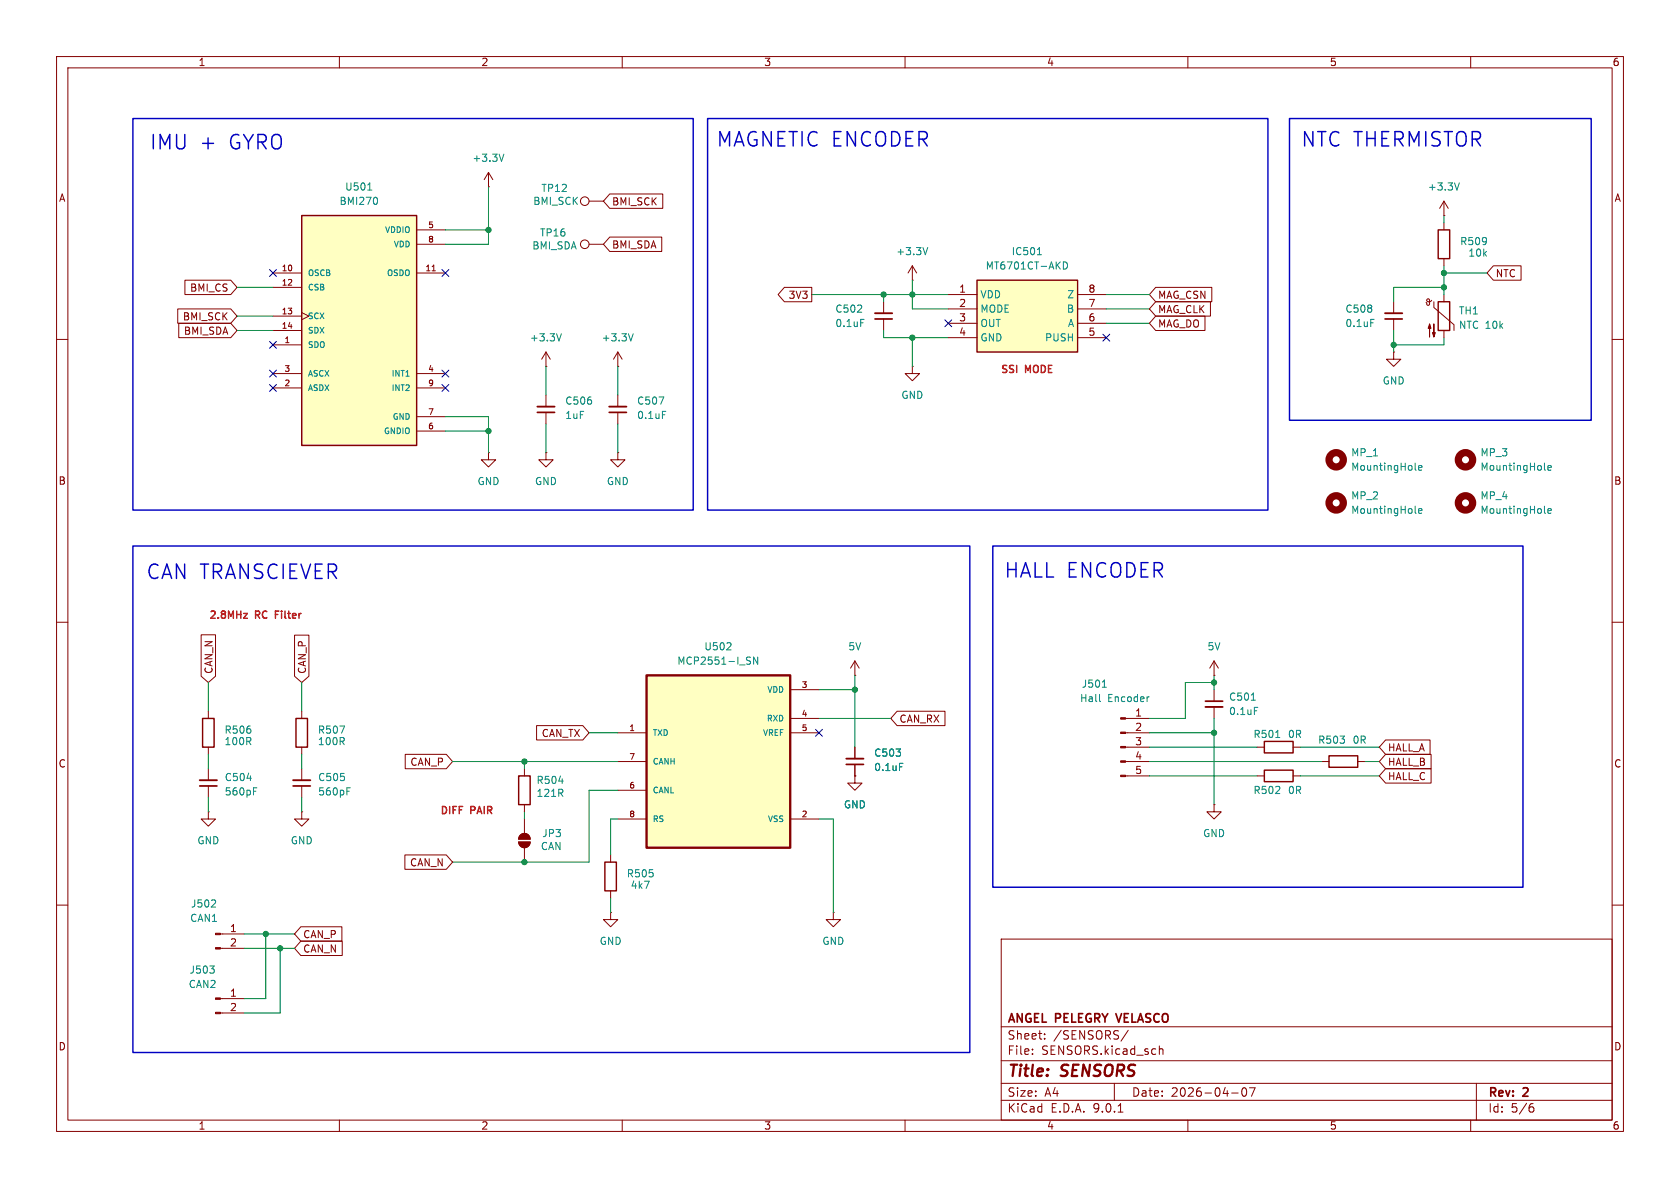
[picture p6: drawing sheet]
<svg xmlns="http://www.w3.org/2000/svg" width="297mm" height="210mm" viewBox="0 0 297 210" stroke-linecap="round" stroke-linejoin="round" font-family="sans-serif">
<path d="M0 0h297v210h-297z" fill="#fff" stroke="#fff" stroke-width=".18"/>
<g fill="none" stroke="#840000" stroke-width=".18">
<path d="M10 10h277v190h-277zM12 12h273v186h-273zM60 10v2M110 10v2M160 10v2M210 10v2M260 10v2M255.3 39.4v1.2M246.4 53.3v2.1M246.4 56.4v2M255.3 45.7v1.3M10 60h2"/>
<path d="M285 60h2M10 110h2M285 110h2M36.8 143.5v1.3h1.3l-1.3 1.3-1.2-1.3h1.2M36.8 143.5h.1M53.3 143.5v1.3h1.3l-1.3 1.3-1.2-1.3h1.2M53.3 143.5h.1M10 160h2M39 176.5h4.2M39 179.1h4.2M177 166h108v32h-108zM285 160h2"/>
<path d="M60 198v2M110 198v2M160 198v2M177 194.5h108M177 191.5h108M177 187.5h108M177 181.5h108M182.5 186.3v.1M182.5 185.5v.1M184.7 183.6v.1M184.7 182.8v.1M197 191.5v3"/>
<path d="M197.7 196.6h.8M199.5 182.1l-1.3 2M205 184.9v1.5M205 185.5l.2-.1 .3 .1 .1 .9M210 198v2M217.7 193.2h1.2M219.7 192.4l.2-.1a.81 .81 0 0 1 .6 .6 .81 .81 0 0 1-.3 .8l-.2 .1a.81 .81 0 0 1-.3-1.4zM220.9 192.3h1l-.7 1.5M260 198v2M261 191.5v6.5M270.6 195.7h.4l.2 .3-.1 .5-.5 .1M271 195.1l-.4 .1"/>
</g>
<path d="M244.9 56.4h3M197.3 179.2l.5 1.5" fill="none" stroke="#840000" stroke-width=".3"/>
<path d="M254.3 40.6h2v5.1h-2z" fill="none" stroke="#840000" stroke-width=".25"/>
<path d="M244.9 55.4h3" fill="none" stroke="#840000" stroke-width=".33"/>
<path d="M242.3 56.5h.6M37.1 170.8h.8l-.5 .4M37.7 171.3l.2 .2-.2 .5" fill="none" stroke="#008484" stroke-width=".18"/>
<g fill="#840000" stroke="#840000" stroke-width=".18">
<path d="M38.1 176.4h.9v.3h-.9z"/>
<path d="M38.1 178.9h.9v.3h-.9z"/>
</g>
<path d="M114.3 119.4h25.4v30.5h-25.4z" fill="#ffffc2"/>
<path d="M114.3 119.4h25.4v30.5h-25.4z" fill="none" stroke="#840000" stroke-width=".41"/>
<g fill="none" stroke="#840000" stroke-width=".18">
<path d="M156.2 53.3v2.1M156.2 56.4v2M109.2 64.8h.1M109.2 62.2l-.7 1.3M109.2 62.2l.8 1.3M109.2 62.2v2.6M86.4 80v1.3h1.2l-1.2 1.3-1.3-1.3h1.3M86.4 80h.1M96.5 80v1.3h1.3l-1.3 1.3-1.3-1.3h1.3M96.5 80h.1M109.2 80v1.3h1.3l-1.3 1.3-1.3-1.3h1.3M109.2 80h.1"/>
<path d="M92.7 135.9v1.3M109.2 129.5h5.1M109.2 134.6h5.1M109.2 139.7h5.1M139.7 129.5h5.1M139.7 121.9h5.1M139.7 127h5.1M151.1 132.1v2M151.1 135.1v2.1M222.2 137.2h1.3M228.6 137.2h1.3M91.7 148.8h2a1.02 1.02 0 0 1-1 1.1 1.02 1.02 0 0 1-1-1.1z"/>
<path d="M92 147.6a1.02 1.02 0 0 1 1.1-.2 1.02 1.02 0 0 1 .6 .9h-2zM92.7 142.2v1.3M92.7 144.8v2.5M92.7 149.9v2.5M107.9 151.1v1.3M107.9 157.5v1.3M109.2 144.8h5.1M139.7 144.8h5.1M107.9 161.3v1.3h1.3l-1.3 1.2-1.2-1.2h1.2M107.9 161.3h.1"/>
</g>
<path d="M111.9 59l-.4 1.3M152.2 56.5h.6M250.2 90.6l.2 .1M250.8 90.3l.6-.1-.1-.2-.3-.1-.2 .2v.6h.5M128.5 114.9h.7M129.2 113.7v.5M132.4 116.8l.3 .3-.3 .3M132.5 116.1l.2 .1M134 116.1v1.3l-.8-1.3v1.3M98.8 138.1h.8M159 134.9h.6" fill="none" stroke="#008484" stroke-width=".18"/>
<path d="M91.7 137.2h2v5h-2zM223.5 136.1h5.1v2.1h-5.1zM106.9 152.4h2.1v5.1h-2.1z" fill="none" stroke="#840000" stroke-width=".25"/>
<circle cx="236.2" cy="88.9" r="1.27" fill="none" stroke="#840000" stroke-width="1.3"/>
<path d="M154.7 56.4h3M149.6 135.1h3.1" fill="none" stroke="#840000" stroke-width=".3"/>
<path d="M154.7 55.4h3M149.6 134.1h3.1" fill="none" stroke="#840000" stroke-width=".33"/>
<g fill="#840000" stroke="#840000" stroke-width=".18">
<path d="M91.7 148.8h2a1.02 1.02 0 0 1-1 1.1 1.02 1.02 0 0 1-1-1.1z"/>
<path d="M92 147.6a1.02 1.02 0 0 1 1.1-.2 1.02 1.02 0 0 1 .6 .9h-2z"/>
</g>
<path d="M172.7 49.5h17.8v12.7h-17.8z" fill="#ffffc2"/>
<path d="M172.7 49.5h17.8v12.7h-17.8zM223.5 131.1h5.1v2h-5.1zM234.9 133.6h5.1v2h-5.1z" fill="none" stroke="#840000" stroke-width=".25"/>
<g fill="none" stroke="#840000" stroke-width=".18">
<path d="M255.3 38.1h.1M255.3 35.6l-.8 1.2M255.3 35.6l.7 1.2M255.3 35.6v2.5M161.3 49.5h.1M161.3 47l-.8 1.3M161.3 47l.8 1.3M161.3 47v2.5M167.6 52.1h5.1M167.6 54.6h5.1M167.6 57.2h5.1M167.6 59.7h5.1"/>
<path d="M190.5 52.1h5.1M190.5 54.6h5.1M190.5 57.2h5.1M190.5 59.7h5.1M96.5 64.8h.1M96.5 62.2v2.6M96.5 69.9v2M96.5 72.9v2M96.5 62.2l-.7 1.3M96.5 62.2l.8 1.3M109.2 69.9v2M109.2 72.9v2"/>
<path d="M161.3 64.8v1.2h1.3l-1.3 1.3-1.3-1.3h1.3M161.3 64.8h.1M151.1 119.4h.1M151.1 116.8l-.7 1.3M151.1 116.8l.8 1.3M151.1 116.8v2.6M214.6 119.4h.1M214.6 116.8v2.6M214.6 116.8l-.7 1.3M214.6 116.8l.8 1.3M151.1 137.2v1.2h1.3l-1.3 1.3-1.2-1.3h1.2M151.1 137.2h.1"/>
<path d="M214.6 121.9v2.1M214.6 125v2M222.2 132.1h1.3M228.6 132.1h1.3M233.7 134.6h1.2M240 134.6h1.3M214.6 142.2v1.3h1.3l-1.3 1.3-1.2-1.3h1.2M214.6 142.2h.1M147.3 161.3v1.3h1.3l-1.3 1.2-1.3-1.2h1.3M147.3 161.3h.1"/>
</g>
<g fill="none" stroke="#008484" stroke-width=".18">
<path d="M258 32.3l-.4 1.3M99.2 59l-.4 1.3M164 43.8l-.4 1.2M183.4 45h.7M183.6 43.9l.2-.1v1.2M188 46.3a.64 .64 0 0 1 .7 .6 .64 .64 0 0 1-.7 .7zM116.5 70.2h.9l-.6 1.2M117.1 72.7h.6M273 90.6l.2 .1M273.6 90.3l.6-.1v-.2l-.4-.1-.2 .2 .1 .6h.5M221.2 123.8h.7M221.8 125h.6"/>
<path d="M225.5 130.4h.8"/>
</g>
<path d="M95 72.9h3M107.7 72.9h3M213.1 124h3.1" fill="none" stroke="#840000" stroke-width=".3"/>
<path d="M95 71.9h3M107.7 71.9h3M213.1 125h3.1" fill="none" stroke="#840000" stroke-width=".33"/>
<circle cx="259.1" cy="88.9" r="1.27" fill="none" stroke="#840000" stroke-width="1.3"/>
<path d="M53.3 38.1h20.4v40.6h-20.4z" fill="#ffffc2"/>
<path d="M53.3 38.1h20.4v40.6h-20.4zM254.3 53.3h2v5.1h-2zM35.8 127h2v5.1h-2zM52.3 127h2.1v5.1h-2.1z" fill="none" stroke="#840000" stroke-width=".25"/>
<g fill="none" stroke="#840000" stroke-width=".18">
<path d="M86.4 33h.1M86.4 30.5l-.8 1.3M86.4 30.5l.7 1.3M86.4 30.5v2.5M104.1 35.6h2.6M107.8 34.3h9.4v2.5h-9.4l-1.1-1.2zM31.4 54.6h9.4l1.1 1.3-1.1 1.3h-9.4zM31.6 57.1h9.2l1.1 1.3-1.1 1.3h-9.2zM32.7 49.5h8.1l1.1 1.3-1.1 1.3h-8.1zM48.3 48.3h5M48.3 50.8h5M48.3 55.9h5"/>
<path d="M48.3 58.4h5M53.3 55.2l1.3 .7-1.3 .6M73.7 48.3h5M73.7 40.6h5M73.7 43.2h5M76.4 47.9h.6M104.1 43.2h2.6M107.8 41.9h9.2v2.6h-9.2l-1.1-1.3zM138.7 50.8h4.8v2.5h-4.8l-1.1-1.2zM204.3 53.3h9.7v2.6h-9.7l-1.1-1.3zM204.3 55.9h8.7v2.5h-8.7l-1.1-1.2zM204.3 50.8h9.9v2.5h-9.9l-1.1-1.2z"/>
<path d="M253.1 53.1l-.2 .2-.4 .1-.2-.2v-.3l.2-.1 .2 .2v.8l-.1 .2-.3-.1-.2-.4M253.5 53.3v1.1l3.5 3v1M255.3 52.1v1.2M255.3 58.4v1.3M264 47h4.9v2.5h-4.9l-1.1-1.2zM48.3 61h5M48.3 66h5M48.3 68.6h5M73.7 66h5M73.7 68.6h5M73.7 73.7h5M73.7 76.2h5"/>
<path d="M246.4 62.2v1.3h1.2l-1.2 1.3-1.3-1.3h1.3M246.4 62.2h.1M35.6 112.2h2.5v7.3l-1.3 1.2-1.2-1.2zM52.1 112.3h2.5v7.2l-1.3 1.2-1.2-1.2zM36.8 125.7v1.3M36.8 132.1v1.3M36.8 135.9v2M36.8 138.9v2.1M53.3 125.7v1.3M53.3 132.1v1.3M53.3 135.9v2M53.3 138.9v2.1"/>
<path d="M71.6 133.3h7.3l1.1 1.3-1.1 1.3h-7.3zM94.9 128.3h8.1l1.1 1.2-1.1 1.3h-8.1zM151.1 137.2h.1M151.1 132.1v2M151.1 135.1v2.1M158.6 125.7h8.5v2.6h-8.5l-1.1-1.3zM199 127h4.2M199 129.5h4.2M199 132.1h4.2M199 134.6h4.2M199 137.2h4.2M245 130.8h7.8v2.6h-7.8l-1.2-1.3z"/>
<path d="M245 133.3h8v2.6h-8l-1.2-1.3zM245 135.9h8v2.5h-8l-1.2-1.2zM71.6 151.1h7.3l1.1 1.3-1.1 1.3h-7.3zM39 165.1h4.2M39 167.6h4.2M53.2 166.4h7.3v2.5h-7.3l-1.1-1.3zM53.2 163.8h7.2v2.6h-7.2l-1.1-1.3z"/>
<circle cx="103.4" cy="35.6" r=".76"/>
<circle cx="103.4" cy="43.2" r=".76"/>
</g>
<g fill="none" stroke="#008484" stroke-width=".18">
<path d="M65 33.6h.7M66.6 34.9l.1 .5-.1 .7M89.1 27.2l-.4 1.3M250.2 82.9l.2 .2M250.8 82.7l.6-.1-.1-.3h-.3l-.2 .2v.6h.5M273 82.9l.2 .2M273.6 82.7l.6-.1v-.3h-.4l-.2 .2 .1 .6h.5M43.7 137.6h.8M44.8 139.9h.4M44.8 139.3h.6M60.1 128.3h.8l-.5 1.3M61.3 139.9h.4"/>
<path d="M61.3 139.3h.6M159 134.9h.6M194.4 122.8v1l.2 .2M194.9 121.5h.7M203.2 123.2h-.3M38 159.1l.1 .2v.3l-.8 .7h.8"/>
</g>
<path d="M35.3 138.9h3.1M51.8 138.9h3.1" fill="none" stroke="#840000" stroke-width=".3"/>
<path d="M35.3 137.9h3.1M51.8 137.9h3.1" fill="none" stroke="#840000" stroke-width=".33"/>
<g fill="#840000" stroke="#840000" stroke-width=".18">
<path d="M38.1 165h.9v.2h-.9z"/>
<path d="M38.1 167.5h.9v.3h-.9z"/>
<path d="M252.7 57.3l.3 .7h-.5l.2-.7v2.3z"/>
<path d="M253.5 57.3v2.3l-.3-.8h.5l-.2 .8z"/>
<path d="M198.1 126.9h.9v.2h-.9z"/>
<path d="M198.1 129.4h.9v.3h-.9z"/>
<path d="M198.1 132h.9v.2h-.9z"/>
<path d="M198.1 134.5h.9v.2h-.9z"/>
<path d="M198.1 137h.9v.3h-.9z"/>
</g>
<g fill="none" stroke="#840000" stroke-width="1.3">
<circle cx="236.2" cy="81.3" r="1.27"/>
<circle cx="259.1" cy="81.3" r="1.27"/>
</g>
<g fill="none" stroke="#008400" stroke-width=".18">
<path d="M86.4 33v10.2h-7.7M255.3 38.1v1.3M41.9 50.8h6.4M41.9 55.9h6.4M41.9 58.4h6.4M78.7 40.6h7.7M143.5 52.1h24.1M156.2 58.4v1.3h11.4M156.2 52.1v1.2M161.3 49.5v5.1h6.3M161.3 59.7v5.1M195.6 52.1h7.6"/>
<path d="M195.6 54.6h7.6M195.6 57.2h7.6M246.4 58.4v3.8M255.3 47v5.1M255.3 59.7v1.3h-8.9M255.3 50.8h-8.9v2.5M255.3 48.3h7.6M78.7 73.7h7.7v6.3M78.7 76.2h7.7M96.5 64.8v5.1M96.5 74.9v5.1M109.2 64.8v5.1"/>
<path d="M109.2 74.9v5.1M151.1 119.4v12.7M214.6 119.4v2.5M36.8 120.7v5M36.8 133.4v2.5M53.3 120.7v5M53.3 133.4v2.5M80 134.6h29.2M92.7 134.6v1.3M104.1 129.5h5.1M109.2 139.7h-5.1v12.7h-24.1M144.8 121.9h6.3"/>
<path d="M144.8 127h12.7M203.2 129.5h11.4M203.2 134.6h30.5M203.2 132.1h19M203.2 137.2h19M214.6 127v15.2M214.6 120.7h-5.1v6.3h-6.3M229.9 132.1h13.9M229.9 137.2h13.9M241.3 134.6h2.5M36.8 141v2.5M53.3 141v2.5"/>
<path d="M92.7 143.5v1.3M107.9 158.8v2.5M109.2 144.8h-1.3v6.3M144.8 144.8h2.5v16.5M43.2 165.1h8.9M43.2 167.6h8.9M47 165.1v11.4h-3.8M49.5 167.6v11.5h-6.3"/>
</g>
<g fill="none" stroke="#000084" stroke-width=".18">
<path d="M47.7 47.7l1.2 1.2M48.9 47.7l-1.2 1.2M78.1 47.7l1.2 1.2M79.3 47.7l-1.2 1.2M167 56.5l1.2 1.3M168.2 56.5l-1.2 1.3M195 59.1l1.2 1.2M196.2 59.1l-1.2 1.2M47.7 60.4l1.2 1.2M47.7 68l1.2 1.2M47.7 65.4l1.2 1.2M48.9 60.4l-1.2 1.2"/>
<path d="M48.9 68l-1.2 1.2M48.9 65.4l-1.2 1.2M78.1 65.4l1.2 1.2M78.1 68l1.2 1.2M79.3 65.4l-1.2 1.2M79.3 68l-1.2 1.2M144.2 128.9l1.2 1.2M145.4 128.9l-1.2 1.2"/>
</g>
<path d="M43.1 108.4h.6l-.6 .9h.6" fill="none" stroke="#ff0500" stroke-width=".25"/>
<path d="M23.5 21h99.1v69.2h-99.1zM125.1 21h99.1v69.2h-99.1zM228 21h53.3v53.3h-53.3zM23.5 96.5h147.9v89.6h-147.9zM175.5 96.5h93.7v60.3h-93.7z" fill="none" stroke="#0000c2" stroke-width=".25"/>
<g fill="#008400" stroke="#008400" stroke-width=".18">
<circle cx="156.2" cy="52.1" r=".46"/>
<circle cx="161.3" cy="52.1" r=".46"/>
<circle cx="161.3" cy="59.7" r=".46"/>
<circle cx="86.4" cy="40.6" r=".46"/>
<circle cx="86.4" cy="76.2" r=".46"/>
<circle cx="255.3" cy="50.8" r=".46"/>
<circle cx="255.3" cy="48.3" r=".46"/>
<circle cx="246.4" cy="61" r=".46"/>
<circle cx="49.5" cy="167.6" r=".46"/>
<circle cx="47" cy="165.1" r=".46"/>
<circle cx="92.7" cy="152.4" r=".46"/>
<circle cx="92.7" cy="134.6" r=".46"/>
<circle cx="151.1" cy="121.9" r=".46"/>
<circle cx="214.6" cy="120.7" r=".46"/>
<circle cx="214.6" cy="129.5" r=".46"/>
</g>
<g font-size="3.5" fill="#0000c2">
<text x="26.4" y="26.8">IMU</text>
<text x="35.3" y="26.8">+</text>
<text x="40.7" y="26.8">GYRO</text>
<text x="126.5" y="26.3">MAGNETIC ENCODER</text>
<text x="229.9" y="26.3">NTC THERMISTOR</text>
<text x="25.7" y="102.7">CAN TRANSCIEVER</text>
<text x="177.4" y="102.5">HALL ENCODER</text>
</g>
<g font-size="2.8" fill="#840000">
<text x="178" y="190.9">Title:</text>
<text x="187.7" y="190.9">SENSORS</text>
</g>
<g font-size="2.1" fill="#840000">
<text x="178" y="184">Sheet:</text>
<text x="178" y="181.2">ANGEL PELEGRY</text>
<text x="186.2" y="184">/SENSORS/</text>
<text x="198.1" y="181.2">VELASCO</text>
<text x="178" y="186.7">File:</text>
<text x="184.1" y="186.7">SENSORS.kicad_sch</text>
<text x="178" y="196.9">KiCad</text>
<text x="178" y="194.1">Size:</text>
<text x="184.7" y="194.1">A4</text>
<text x="185.7" y="196.9">E.D.A.</text>
<text x="193.3" y="196.9">9.0.1</text>
<text x="200" y="194.1">Date:</text>
<text x="207" y="194.1">2026-04-07</text>
<text x="263" y="194.3">Rev:</text>
<text x="263" y="196.9">Id:</text>
<text x="267.1" y="196.9">5/6</text>
<text x="269.4" y="194.3">2</text>
</g>
<g font-size="1.8" fill="#840000">
<text x="35" y="11.9">1</text>
<text x="85" y="11.9">2</text>
<text x="135" y="11.9">3</text>
<text x="185" y="11.9">4</text>
<text x="235" y="11.9">5</text>
<text x="285" y="11.9">6</text>
<text x="10.3" y="35.9">A</text>
<text x="285.3" y="35.9">A</text>
<text x="108.1" y="36.5">BMI_SCK</text>
<text x="108.1" y="44.1">BMI_SDA</text>
<text x="33.5" y="51.8">BMI_CS</text>
<text x="139.3" y="53">3V3</text>
<text x="169.5" y="51.8">1</text>
<text x="192.3" y="51.8">8</text>
<text x="204.6" y="53">MAG_CSN</text>
<text x="264.3" y="49.2">NTC</text>
<text x="32.2" y="56.8">BMI_SCK</text>
<text x="32.4" y="59.4">BMI_SDA</text>
<text x="169.5" y="54.4">2</text>
<text x="169.5" y="56.9">3</text>
<text x="169.5" y="59.4">4</text>
<text x="192.3" y="54.4">7</text>
<text x="192.3" y="56.9">6</text>
<text x="192.3" y="59.4">5</text>
<text x="204.6" y="55.6">MAG_CLK</text>
<text x="204.6" y="58.1">MAG_DO</text>
<text x="10.3" y="85.9">B</text>
<text x="285.3" y="85.9">B</text>
<text x="37.8" y="119.2" transform="rotate(-90 37.8 119.2)">CAN_N</text>
<text x="54.3" y="119.2" transform="rotate(-90 54.3 119.2)">CAN_P</text>
<text x="95.7" y="130.5">CAN_TX</text>
<text x="158.9" y="128">CAN_RX</text>
<text x="200.6" y="126.7">1</text>
<text x="200.6" y="129.3">2</text>
<text x="200.6" y="131.8">3</text>
<text x="10.3" y="135.9">C</text>
<text x="72.4" y="135.6">CAN_P</text>
<text x="200.6" y="134.4">4</text>
<text x="200.6" y="136.9">5</text>
<text x="245.3" y="133">HALL_A</text>
<text x="245.3" y="135.6">HALL_B</text>
<text x="285.3" y="135.9">C</text>
<text x="245.3" y="138.1">HALL_C</text>
<text x="72.4" y="153.4">CAN_N</text>
<text x="40.6" y="164.8">1</text>
<text x="40.6" y="167.4">2</text>
<text x="53.5" y="166.1">CAN_P</text>
<text x="53.5" y="168.6">CAN_N</text>
<text x="40.6" y="176.3">1</text>
<text x="40.6" y="178.8">2</text>
<text x="10.3" y="185.9">D</text>
<text x="285.3" y="185.9">D</text>
<text x="35" y="199.9">1</text>
<text x="85" y="199.9">2</text>
<text x="135" y="199.9">3</text>
<text x="185" y="199.9">4</text>
<text x="235" y="199.9">5</text>
<text x="285" y="199.9">6</text>
</g>
<g font-size="1.8" fill="#008484">
<text x="83.4" y="28.8">+3.3V</text>
<text x="60.9" y="33.9">U501</text>
<text x="95.6" y="34.1">TP12</text>
<text x="252.3" y="33.9">+3.3V</text>
<text x="59.9" y="36.4">BMI270</text>
<text x="94.2" y="36.4">BMI_SCK</text>
<text x="94" y="44.3">BMI_SDA</text>
<text x="95.4" y="42">TP16</text>
<text x="158.3" y="45.3">+3.3V</text>
<text x="174.2" y="47.9">MT6701CT-AKD</text>
<text x="178.8" y="45.3">IC501</text>
<text x="258" y="43.5">R509</text>
<text x="259.5" y="45.6">10k</text>
<text x="173.2" y="52.9">VDD</text>
<text x="188.6" y="52.9">Z</text>
<text x="147.6" y="55.5">C502</text>
<text x="147.6" y="58">0.1uF</text>
<text x="173.2" y="55.5">MODE</text>
<text x="173.2" y="58">OUT</text>
<text x="188.5" y="55.5">B</text>
<text x="188.7" y="58">A</text>
<text x="237.8" y="55.5">C508</text>
<text x="237.8" y="58">0.1uF</text>
<text x="257.8" y="55.8">TH1</text>
<text x="257.8" y="58.3">NTC 10k</text>
<text x="93.6" y="60.6">+3.3V</text>
<text x="106.3" y="60.6">+3.3V</text>
<text x="173.2" y="60.6">GND</text>
<text x="184.6" y="60.6">PUSH</text>
<text x="99.8" y="71.7">C506</text>
<text x="112.5" y="71.7">C507</text>
<text x="159.3" y="70.7">GND</text>
<text x="244.3" y="68.2">GND</text>
<text x="99.8" y="74.3">1uF</text>
<text x="112.5" y="74.3">0.1uF</text>
<text x="238.8" y="80.9">MP_1</text>
<text x="238.8" y="83.4">MountingHole</text>
<text x="261.6" y="80.9">MP_3</text>
<text x="261.6" y="83.4">MountingHole</text>
<text x="84.3" y="86">GND</text>
<text x="94.5" y="86">GND</text>
<text x="107.2" y="86">GND</text>
<text x="238.8" y="88.5">MP_2</text>
<text x="261.6" y="88.5">MP_4</text>
<text x="238.8" y="91">MountingHole</text>
<text x="261.6" y="91">MountingHole</text>
<text x="119.6" y="117.7">MCP2551-I_SN</text>
<text x="124.4" y="115.2">U502</text>
<text x="149.9" y="115.2">5V</text>
<text x="213.4" y="115.2">5V</text>
<text x="190.8" y="124.3">Hall</text>
<text x="191.1" y="121.8">J501</text>
<text x="195.8" y="124.3">Encoder</text>
<text x="217.2" y="124.1">C501</text>
<text x="39.6" y="129.9">R506</text>
<text x="39.6" y="131.9">100R</text>
<text x="56.1" y="129.9">R507</text>
<text x="56.1" y="131.9">100R</text>
<text x="217.2" y="126.6">0.1uF</text>
<text x="221.5" y="130.7">R501</text>
<text x="227.6" y="130.7">0R</text>
<text x="232.9" y="131.7">R503</text>
<text x="239" y="131.7">0R</text>
<text x="154.4" y="134">C503</text>
<text x="154.4" y="136.5">0.1uF</text>
<text x="39.6" y="138.3">C504</text>
<text x="39.6" y="140.8">560pF</text>
<text x="56.1" y="138.3">C505</text>
<text x="56.1" y="140.8">560pF</text>
<text x="94.8" y="138.8">R504</text>
<text x="94.8" y="141.1">121R</text>
<text x="149.1" y="143.1">GND</text>
<text x="221.5" y="140.6">R502</text>
<text x="227.6" y="140.6">0R</text>
<text x="34.8" y="149.5">GND</text>
<text x="51.3" y="149.5">GND</text>
<text x="95.8" y="148.2">JP3</text>
<text x="212.6" y="148.2">GND</text>
<text x="95.5" y="150.5">CAN</text>
<text x="110.7" y="155.3">R505</text>
<text x="33.7" y="160.6">J502</text>
<text x="111.4" y="157.3">4k7</text>
<text x="33.5" y="163.2">CAN1</text>
<text x="105.9" y="167.2">GND</text>
<text x="145.3" y="167.2">GND</text>
<text x="33.4" y="172.3">J503</text>
<text x="33.3" y="174.9">CAN2</text>
</g>
<g font-size="1.8" fill="#ff050f">
<text x="176.8" y="66.3">SSI</text>
<text x="181.3" y="66.3">MODE</text>
</g>
<g font-size="1.8" fill="#ff0500">
<text x="36.8" y="109.7">2.8MHz</text>
<text x="45.1" y="109.7">RC</text>
<text x="49.1" y="109.7">Filter</text>
<text x="77.7" y="144.3">DIFF</text>
<text x="83.2" y="144.3">PAIR</text>
</g>
<g font-size="1.4" fill="#008484">
<text x="67.9" y="41.4">VDDIO</text>
<text x="69.5" y="43.9">VDD</text>
<text x="54.4" y="49">OSCB</text>
<text x="54.4" y="51.5">CSB</text>
<text x="68.3" y="49">OSDO</text>
<text x="54.4" y="56.6">SCX</text>
<text x="54.4" y="59.2">SDX</text>
<text x="54.4" y="61.7">SDO</text>
<text x="54.4" y="66.8">ASCX</text>
<text x="54.4" y="69.3">ASDX</text>
<text x="69.1" y="66.8">INT1</text>
<text x="69.1" y="69.3">INT2</text>
<text x="67.7" y="76.9">GNDIO</text>
<text x="69.3" y="74.4">GND</text>
<text x="135.5" y="122.7">VDD</text>
<text x="115.3" y="130.3">TXD</text>
<text x="134.8" y="130.3">VREF</text>
<text x="135.4" y="127.7">RXD</text>
<text x="115.3" y="135.4">CANH</text>
<text x="115.3" y="140.4">CANL</text>
<text x="115.3" y="145.5">RS</text>
<text x="135.6" y="145.5">VSS</text>
</g>
<g font-size="1.4" fill="#840000">
<text x="75.6" y="40.4">5</text>
<text x="75.6" y="42.9">8</text>
<text x="49.7" y="48">10</text>
<text x="49.7" y="50.5">12</text>
<text x="75.1" y="48">11</text>
<text x="49.7" y="55.6">13</text>
<text x="49.7" y="58.2">14</text>
<text x="50.2" y="60.7">1</text>
<text x="50.2" y="65.8">3</text>
<text x="75.6" y="65.8">4</text>
<text x="50.2" y="68.3">2</text>
<text x="75.6" y="68.3">9</text>
<text x="75.6" y="73.4">7</text>
<text x="75.6" y="75.9">6</text>
<text x="141.6" y="121.7">3</text>
<text x="111.1" y="129.3">1</text>
<text x="141.6" y="126.7">4</text>
<text x="141.6" y="129.3">5</text>
<text x="111.1" y="134.4">7</text>
<text x="111.1" y="139.4">6</text>
<text x="111.1" y="144.5">8</text>
<text x="141.6" y="144.5">2</text>
</g>
</svg>
